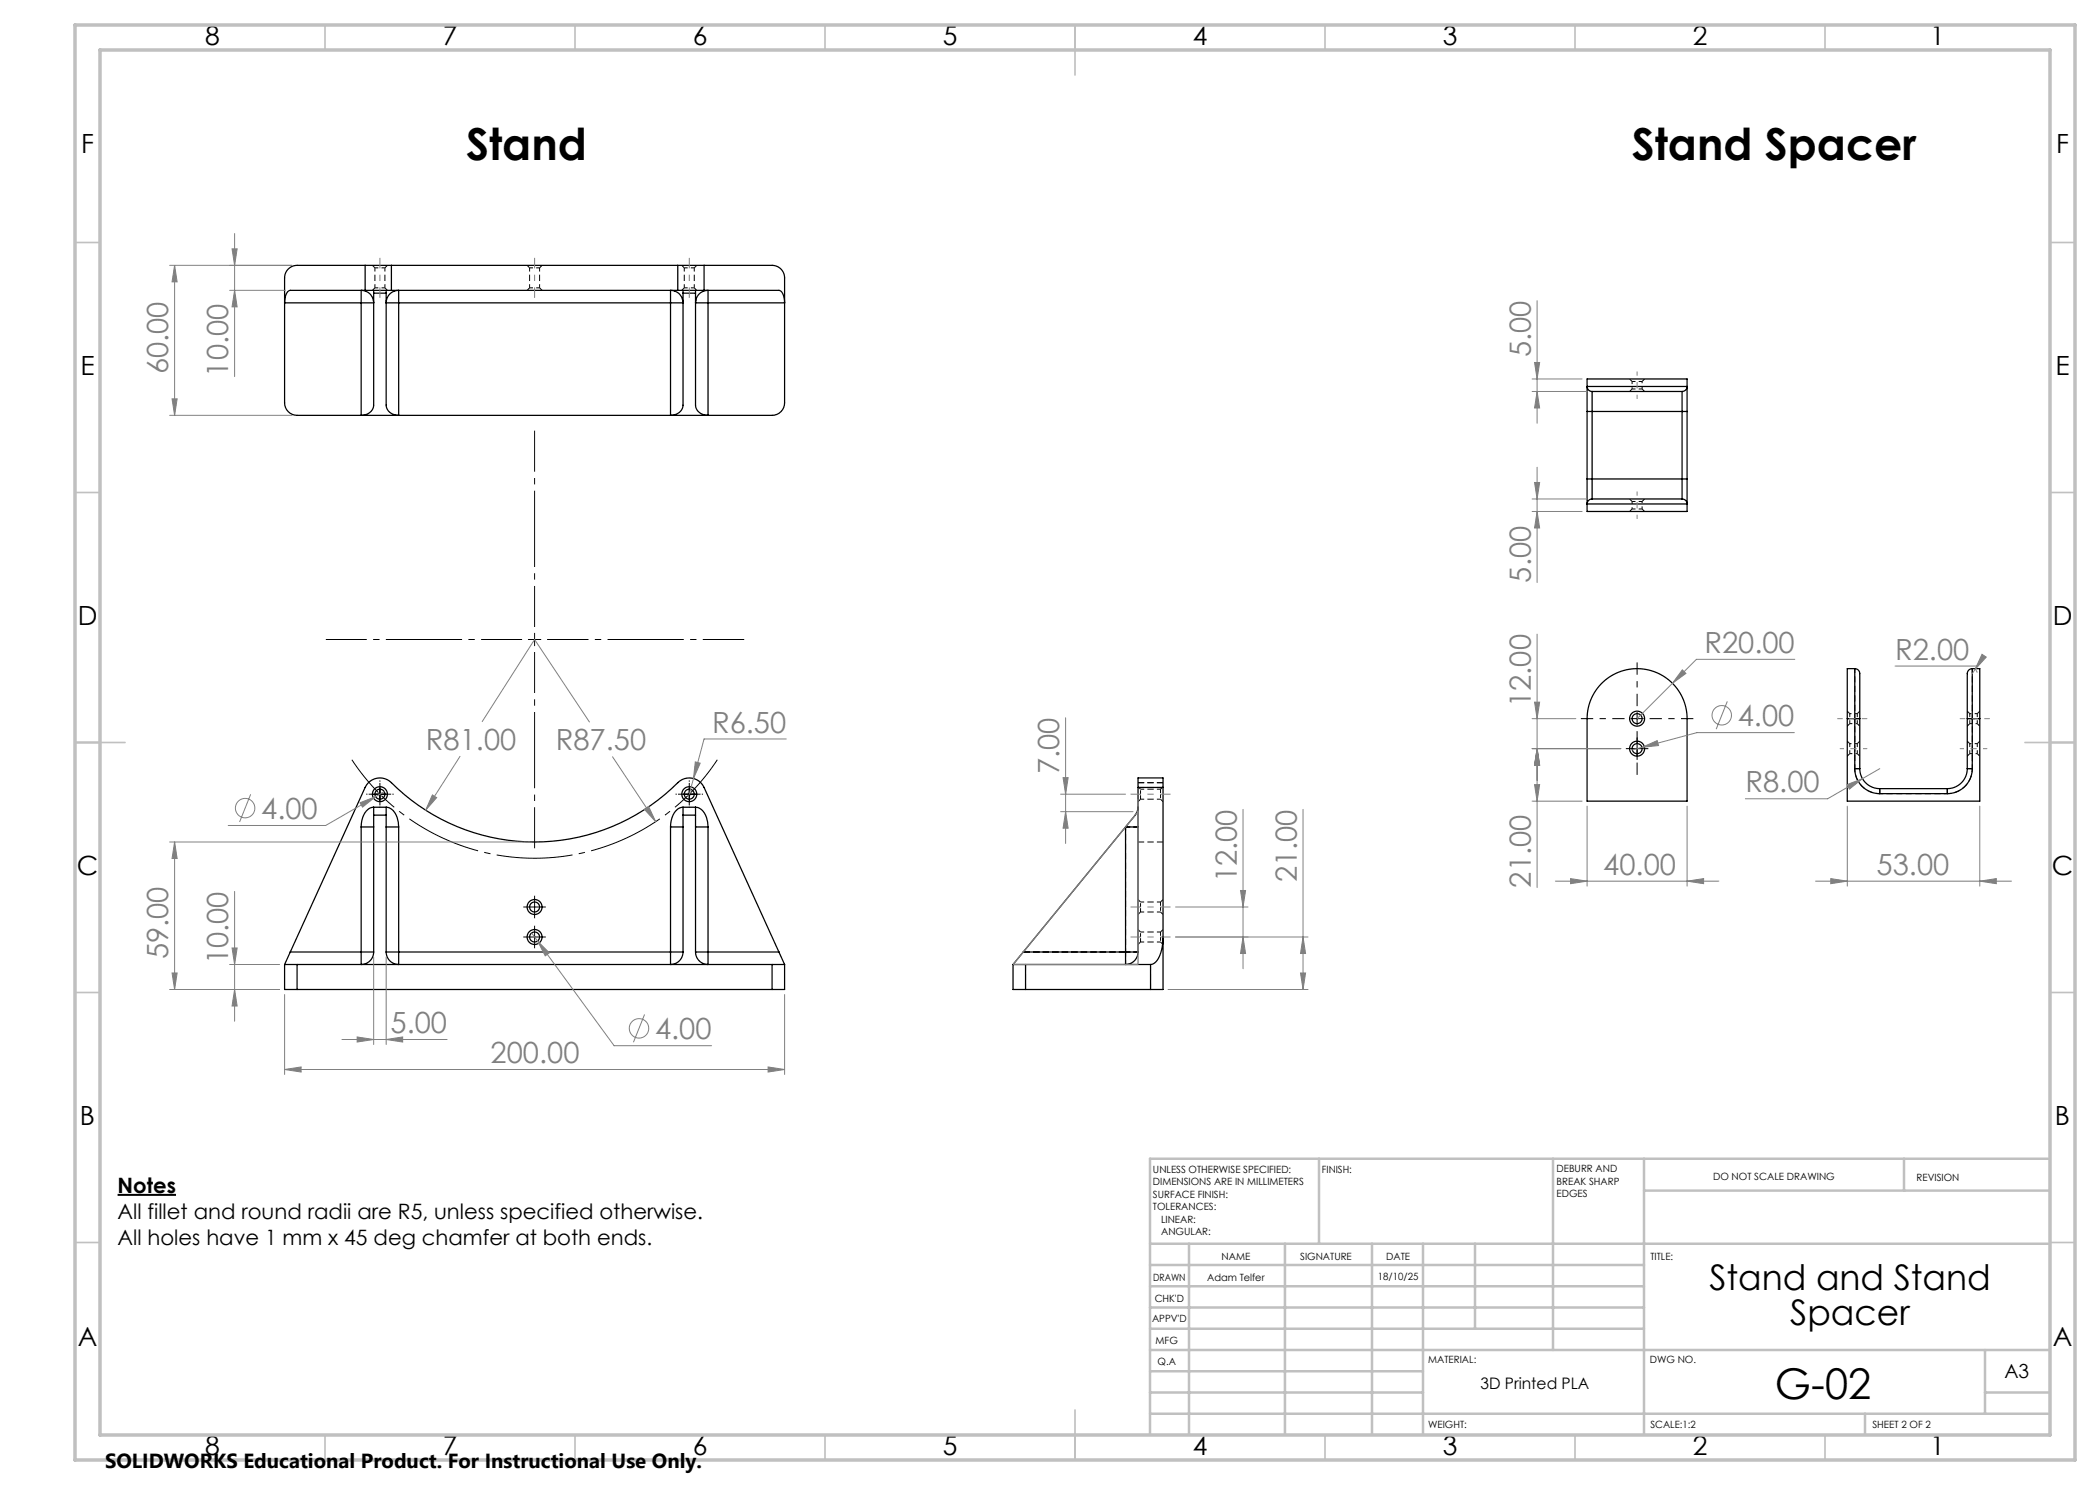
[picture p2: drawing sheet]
<svg xmlns="http://www.w3.org/2000/svg" width="420mm" height="297mm" viewBox="0 0 420 297" stroke-linecap="round" stroke-linejoin="round" font-family="sans-serif">
<g fill="none" stroke="#000" stroke-width=".25">
<path d="M72.2 58.1a2.41 2.41 0 0 1 2.5 2.5h-2.5zM73 58.1h5.3M73 53.1h5.3M73 53.1h-13.6a2.5 2.5 0 0 0-2.5 2.5v25a2.5 2.5 0 0 0 2.5 2.5h95a2.5 2.5 0 0 0 2.5-2.5v-25a2.5 2.5 0 0 0-2.5-2.5h-13.6M73 58.1h-14.9a1.97 1.97 0 0 0-1.2 2v.5h15.3M73 53.1v5M74.7 58.1v.5M74.7 58.6v22.4a2.31 2.31 0 0 1-2.5 2.1v-22.5M74.7 58.6h2.5M77.2 58.1v.5M77.2 58.6v22.4a2.31 2.31 0 0 0 2.5 2.1v-22.5M78.3 58.1h57.3"/>
<path d="M78.3 53.1h57.3M78.3 53.1v5M134.1 58.1a2.41 2.41 0 0 1 2.5 2.5h-2.5zM135.6 58.1h5.2M135.6 53.1h5.2M135.6 53.1v5M136.6 58.1v.5M136.6 58.6v22.4a2.31 2.31 0 0 1-2.5 2.1v-22.5M136.6 58.6h2.5M139.1 58.1v.5M139.1 58.6v22.4a2.31 2.31 0 0 0 2.5 2.1v-22.5M139.9 58.7l.8-.5 .9-.1v2.5h-2.5l.2-1z"/>
<path d="M140.8 58.1h15a1.97 1.97 0 0 1 1.1 2v.5h-15.3M140.8 53.1v5M77.3 60.1a2.37 2.37 0 0 1 2.4-2v2.5M77.3 60.1l-.1 .5h2.5M79.7 60.6h54.4M317.4 77.3h20M317.4 77.3v-1.5h20v1.5M317.4 77.3a1 1 0 0 0 1 1M317.4 77.3v5M318.4 78.3h18M318.4 78.3v4M336.4 78.3v4"/>
<path d="M337.4 77.3a1 1 0 0 1-1 1M337.4 77.3v5M317.4 82.3h1M317.4 95.8h1M317.4 95.8v5M317.4 82.3v13.5M318.4 99.8h18M318.4 99.8a1 1 0 0 0-1 1M318.4 95.8v4M318.4 82.3h18M318.4 95.8h18M318.4 82.3v13.5"/>
<path d="M336.4 99.8a1 1 0 0 1 1 1M336.4 82.3h1M336.4 95.8v4M336.4 95.8h1M336.4 82.3v13.5M337.4 95.8v5M337.4 82.3v13.5M317.4 100.8h20M317.4 100.8v1.5h20v-1.5M320.2 136.9a10 10 0 0 1 10.9-2.5 10 10 0 0 1 6.3 9.3v16.5h-20v-16.5a10 10 0 0 1 2.8-6.8zM371 133.7a1.37 1.37 0 0 1 1 1.8v8.2M371 133.7h-1.5v10"/>
<path d="M371 133.7v10M394.5 133.7a1.37 1.37 0 0 0-1 1.8v8.2M394.5 133.7h1.5v10M394.5 133.7v10M227.6 157.5v-1.9h5v1.9M227.6 157.5v32.9M227.6 157.5h5M232.6 157.5v40.4h-2.5M369.5 143.7v16.5h26.5v-16.5M369.5 143.7h1.5M371 153.7a5 5 0 0 0 5 5M371 153.7h1"/>
<path d="M371 143.7h1M371 143.7v10M372 153.7a4 4 0 0 0 4 4M372 143.7v10M376 157.7v1M376 158.7h13.5M376 157.7h13.5M389.5 157.7v1M393.5 153.7a4 4 0 0 1-4 4M393.5 153.7h1M393.5 143.7h1M393.5 143.7v10"/>
<path d="M394.5 153.7a5 5 0 0 1-5 5M394.5 143.7h1.5M394.5 143.7v10M72.2 165.4h2.5M72.2 165.4v25M74.7 161.4a2.55 2.55 0 0 0-2.2 2.1l-.3 1.9M74.7 161.4v1.6M74.7 163h2.5M74.7 163v27.4M74.7 161.4h2.5M77.2 165.4h2.5M77.2 161.4a2.55 2.55 0 0 1 2.2 2.1l.3 1.9"/>
<path d="M77.2 161.4v1.6M77.2 163v27.4M79.7 165.4v25M134.1 165.4h2.5M134.1 165.4v25M136.6 161.4a2.55 2.55 0 0 0-2.2 2.1l-.3 1.9M136.6 161.4v1.6M136.6 163v27.4M136.6 163h2.5M136.6 161.4h2.5M139.1 165.4h2.5M139.1 161.4v1.6"/>
<path d="M139.1 161.4a2.55 2.55 0 0 1 2.2 2.1l.3 1.9M139.1 163v27.4M141.6 165.4v25M227.6 165.4h-2.5v25M227.6 161.4l-.1 .9-.5 .7-22.3 27.4M56.9 192.9v5h2.5M56.9 192.9h2.5M58.1 190.4l-1.2 2.5M58.1 190.4l14.9-32.9a3.2 3.2 0 0 1 5.3-1 40.6 40.6 0 0 0 57.7-.3 3.3 3.3 0 0 1 4.8 1.3l15 32.9M58.1 190.4h14.1M59.4 192.9h95M59.4 192.9v5"/>
<path d="M59.4 197.9h95M72.2 190.4v2.5a2.41 2.41 0 0 0 2.5-2.5M72.2 190.4h2.5M77.2 190.4a2.42 2.42 0 0 0 2.5 2.5v-2.5M77.2 190.4h2.5M79.7 190.4h54.4M134.1 190.4v2.5a2.41 2.41 0 0 0 2.5-2.5M134.1 190.4h2.5M139.1 190.4a2.42 2.42 0 0 0 2.5 2.5v-2.5M139.1 190.4h2.5M141.6 190.4h14.2M154.4 192.9h2.5"/>
<path d="M154.4 192.9v5M155.8 190.4l1.1 2.5M156.9 192.9v5h-2.5M202.6 192.9h2.5M202.6 192.9v5h2.5M204.7 190.4l-2.1 2.5M204.7 190.4h20.4M205.1 192.9h25M205.1 197.9h25M205.1 192.9v5M225.1 190.4v2.5a2.41 2.41 0 0 0 2.5-2.5M225.1 190.4h2.5"/>
<path d="M230.1 192.9v5M232.6 187.4a7.2 7.2 0 0 1-1.6 5.1l-.9 .4"/>
<circle cx="76" cy="158.8" r="1.5"/>
<circle cx="76" cy="158.8" r="1"/>
<circle cx="137.9" cy="158.8" r="1"/>
<circle cx="137.9" cy="158.8" r="1.5"/>
<circle cx="327.4" cy="143.7" r="1.5"/>
<circle cx="327.4" cy="149.7" r="1.5"/>
<circle cx="327.4" cy="149.7" r="1"/>
<circle cx="327.4" cy="143.7" r="1"/>
<circle cx="106.9" cy="181.4" r="1.5"/>
<circle cx="106.9" cy="187.4" r="1.5"/>
<circle cx="106.9" cy="187.4" r="1"/>
<circle cx="106.9" cy="181.4" r="1"/>
</g>
<path d="M78.8 58.2v.1M140.7 58.3v-.1M227.6 156.5h5M227.6 157.5h5M227.6 168.4h5M205.1 197.9v-5M230.1 192.9v5" fill="none" stroke="#000" stroke-width=".2" stroke-dasharray="1.3 .6" stroke-linecap="butt"/>
<g fill="none" stroke="#000" stroke-width=".2" stroke-dasharray="1.3 .6" stroke-dashoffset=".5" stroke-linecap="butt">
<path d="M75 53.6v4M77 57.6v-4M105.9 53.6v4M107.9 57.6v-4M136.9 53.6v4M138.9 57.6v-4M228.1 158.8v-1M228.1 159.8v-1M228.1 159.8h4M232.1 158.8v1M232.1 157.8v1M232.1 157.8h-4"/>
<path d="M371 153.7a5 5 0 0 0 5 5M372 143.7h-1M372 153.7h-1M376 158.7v-1M389.5 158.7a5 5 0 0 0 5-5M389.5 158.7v-1M394.5 143.7h-1M394.5 153.7h-1M225.1 165.4v25M225.1 190.4v-25M228.1 181.4v-1M228.1 182.4v-1"/>
<path d="M228.1 187.4v-1M228.1 188.4v-1M228.1 182.4h4M228.1 188.4h4M232.1 181.4v1M232.1 180.4v1M232.1 187.4v1M232.1 186.4v1M232.1 180.4h-4M232.1 186.4h-4"/>
</g>
<path d="M227.6 165.4h-2.5M225.1 192.9v-2.5M225.1 190.4v2.5M227.6 190.4h-2.5" fill="none" stroke="#000" stroke-width=".2" stroke-dasharray="1.3 .6" stroke-dashoffset=".3" stroke-linecap="butt"/>
<path d="M204.7 190.4h20.4M225.1 190.4h-20.4" fill="none" stroke="#000" stroke-width=".2" stroke-dasharray="1.3 .6" stroke-dashoffset="-.1" stroke-linecap="butt"/>
<g fill="none" stroke="#000" stroke-width=".2" stroke-dasharray="1.3 .6" stroke-dashoffset=".4" stroke-linecap="butt">
<path d="M74.5 53.1l.5 .5M75 57.6l-.5 .5M77 53.6l.5-.5M77.5 58.1l-.5-.5M105.4 53.1l.5 .5M105.9 57.6l-.5 .5M107.9 53.6l.5-.5M108.4 58.1l-.5-.5M136.4 53.1l.5 .5M136.9 57.6l-.5 .5M138.9 53.6l.5-.5M139.4 58.1l-.5-.5"/>
<path d="M325.9 75.8l.5 .5M326.4 77.8l-.5 .5M328.4 76.3l.5-.5M328.9 78.3l-.5-.5M325.9 99.8l.5 .5M326.4 101.8l-.5 .5M328.4 100.3l.5-.5M328.9 102.3l-.5-.5M371 133.7v10M228.1 157.8l-.5-.5M232.1 159.8l.5 .5M232.6 157.3l-.5 .5"/>
<path d="M369.5 145.2l.5-.5M369.5 151.2l.5-.5M370 142.7l-.5-.5M370 148.7l-.5-.5M371 143.7v10M371.5 150.7l.5 .5M371.5 144.7l.5 .5M372 148.2l-.5 .5M372 142.2l-.5 .5M393.5 145.2l.5-.5M393.5 151.2l.5-.5M394 142.7l-.5-.5"/>
<path d="M394 148.7l-.5-.5M394.5 153.7v-10M394.5 143.7v-10M395.5 144.7l.5 .5M395.5 150.7l.5 .5M396 142.2l-.5 .5M396 148.2l-.5 .5M227.6 160.3l.5-.5M232.6 179.9l-.5 .5M227.6 182.9l.5-.5M227.6 188.9l.5-.5M228.1 180.4l-.5-.5"/>
<path d="M228.1 186.4l-.5-.5M232.1 182.4l.5 .5M232.1 188.4l.5 .5M232.6 185.9l-.5 .5"/>
</g>
<g fill="none" stroke="#000" stroke-width=".2" stroke-dasharray="1.3 .6" stroke-dashoffset=".6" stroke-linecap="butt">
<path d="M75 53.6h2M77 57.6h-2M105.9 53.6h2M107.9 57.6h-2M136.9 53.6h2M138.9 57.6h-2M326.4 76.3h2M328.4 77.8h-2M326.4 100.3h2M328.4 101.8h-2M370 144.7v-2M370 150.7v-2"/>
<path d="M371.5 148.7v2M371.5 142.7v2M376 158.7h13.5M394 144.7v-2M394 150.7v-2M395.5 142.7v2M395.5 148.7v2"/>
</g>
<g fill="none" stroke="#000" stroke-width=".2" stroke-dasharray="1.3 .6" stroke-dashoffset=".8" stroke-linecap="butt">
<path d="M326.4 76.3v1.5M328.4 77.8v-1.5M326.4 100.3v1.5M328.4 101.8v-1.5M369.5 143.7h1.5M370 150.7h1.5M370 144.7h1.5M371.5 148.7h-1.5M371.5 142.7h-1.5M394 144.7h1.5M394 150.7h1.5M394.5 143.7h1.5"/>
<path d="M395.5 142.7h-1.5M395.5 148.7h-1.5"/>
</g>
<g fill="none" stroke="#808080" stroke-width=".2">
<path d="M33.9 53.1h24.5M34.9 53.1l.5 3.3h-1zM34.9 53.1v30M45.9 58.1h11.2M46.4 49.8h1l-.5 3.3zM46.9 58.1l.5 3.3h-1zM46.9 46.7v28.6M34.4 79.8h1l-.5 3.3zM306.4 75.8h10M306.4 78.3h11M306.9 72.5h1l-.5 3.3zM307.4 60.1v24.5"/>
<path d="M307.4 78.3l.5 3.3h-1zM33.9 83.1h24.5M306.4 99.8h11M306.9 96.5h1l-.5 3.3zM307.4 93.4v23.1M306.4 102.3h10M307.4 102.3l.5 3.3h-1zM307.4 126.8v50.7M336.5 134l.7 .7-2.7 2zM359 131.9h-19.7l-11.9 11.8M379 133.2h16.5l-.5 .7M395 133.9l-.5 .8"/>
<path d="M395.2 134l.2 .5M396.4 130.9l.8 .5-2.2 2.5zM50.1 158.8l-2.2 5.6M75.1 159.3l-10 5.8h-19.5M76.8 158.3l-1.7 1M86.5 159l.8 .5-2.2 2.5zM92 151.3l-6.9 10.7M96.4 144.3l10.5-16.4 11 16.5M122.5 151.4l8.6 12.9M139.1 152.4l.9 .2-1.3 3.1zM157.3 147.8h-16.5l-2.9 11M212.1 158.8h13"/>
<path d="M212.6 155.5h1l-.5 3.3zM213.1 143.5v25.2M306.4 149.7h17.8M306.4 143.7h8.8M306.9 156.9h1l-.5 3.3zM306.9 140.4h1l-.5 3.3zM307.4 149.7l.5 3.3h-1zM328.4 149.5l3-1.4 .3 1zM345.5 140.3l-2.3 5.5M358.9 146.5h-19.5l-12.9 3.5M369.4 156.9l3.1-1.2-2.6 2.1zM372.5 155.7l-7 4.1h-16.4"/>
<path d="M376 153.7l-3.5 2M33.9 168.4h72M34.9 168.4v29.5M34.9 168.4l.5 3.3h-1zM46.9 178.3v26M72 160.5l3.1-1.2-2.6 2.1zM128.9 161.9l.8-.6 1.4 3zM212.1 162.3h14.5M213.1 162.3l.5 3.3h-1zM248.1 178.1h1l-.5 3.3zM248.6 161.9v31.9M260.6 161.9v36"/>
<path d="M306.4 160.2h10M311.1 176.2h32.7M314.1 175.7l3.3 .5-3.3 .5zM317.4 161.2v16M337.4 176.2l3.3-.5v1zM337.4 161.2v16M363.1 176.2h39.2M366.2 175.7l3.3 .5-3.3 .5zM369.5 161.2v16M396 176.2l3.3-.5v1zM396 161.2v16M33.9 197.9h22"/>
<path d="M34.4 194.6h1l-.5 3.3zM45.9 192.9h10M46.4 189.6h1l-.5 3.3zM46.9 197.9l.5 3.3h-1zM56.9 198.9v16M74.7 191.4v17.5M77.2 191.4v17.5M106.3 186.6l1.2 1.6M107.5 188.2l2.4 2.4-.9 .6zM107.5 188.2l15.3 20.9h19.5M156.9 198.9v16M233.6 197.9h28"/>
<path d="M235.1 187.4h26.5M235.1 181.4h14.5M248.6 187.4l.5 3.3h-1zM260.1 194.6h1l-.5 3.3zM260.6 187.4l.5 3.3h-1zM56.9 213.9l3.3-.5v1zM56.9 213.9h100M68.4 207.9h21M71.4 207.4l3.3 .5-3.3 .5zM77.2 207.9l3.3-.5v1zM128.9 202.9l-2.2 5.6M153.6 213.4l3.3 .5-3.3 .5z"/>
<circle cx="344.4" cy="143.1" r="1.94"/>
<circle cx="49" cy="161.6" r="1.94"/>
<circle cx="127.8" cy="205.7" r="1.94"/>
</g>
<path d="M23.5 239h11.7" fill="none" stroke="#000" stroke-width=".4"/>
<path d="M70.4 152a43.7 43.7 0 0 0 73.1 0" fill="none" stroke="#000" stroke-width=".2" stroke-dasharray="15.2 1.3 1.3 1.3" stroke-dashoffset="2.5" stroke-linecap="butt"/>
<path d="M75.5 158.8h1M75.6 158.5l.7 .7M76 158.3v1M76.3 158.5l-.7 .7M137.4 158.8h1M137.5 158.5l.7 .7M137.9 158.3v1M138.2 158.5l-.7 .7" fill="none" stroke="#c0c0c0" stroke-width=".2"/>
<g fill="none" stroke="#000" stroke-width=".2" stroke-dasharray="15.2 1.3 1.3 1.3" stroke-linecap="butt">
<path d="M73.5 158.8h-.3M74.7 158.8h-1M76 157.6v-1M76 156.3v-.2M77.2 158.8h1M78.5 158.8h.2M135.4 158.8h-.3M136.6 158.8h-1M137.9 157.6v-1M137.9 156.3v-.2M139.1 158.8h1M140.4 158.8h.2"/>
<path d="M326.2 149.7h-1M327.4 148.5v-1M327.4 151v1M328.7 149.7h1M76 160.1v1M76 161.3v.3M137.9 160.1v1M137.9 161.3v.3M105.7 187.4h-1M105.7 181.4h-1M106.9 186.2v-1M106.9 188.7v1"/>
<path d="M106.9 180.2v-1M106.9 182.7v1M108.2 187.4h1M108.2 181.4h1"/>
</g>
<path d="M104.4 127.9h-39.2M106.9 125.4v-39.3M106.9 130.4v39.3M109.4 127.9h39.4" fill="none" stroke="#000" stroke-width=".2" stroke-dasharray="15.2 1.3 1.3 1.3" stroke-dashoffset="7" stroke-linecap="butt"/>
<path d="M324.9 143.7h-8.7M327.4 141.2v-8.7M327.4 146.2v8.8M329.9 143.7h8.8" fill="none" stroke="#000" stroke-width=".2" stroke-dasharray="15.2 1.3 1.3 1.3" stroke-dashoffset="12.8" stroke-linecap="butt"/>
<path d="M327.4 79.8v-5.5M327.4 103.8v-5.5M368 149.7h5.5M392 149.7h5.5" fill="none" stroke="#808080" stroke-width=".2" stroke-dasharray="15.2 1.3 1.3 1.3" stroke-dashoffset="14.4" stroke-linecap="butt"/>
<path d="M367.5 143.7h6M392 143.7h6" fill="none" stroke="#808080" stroke-width=".2" stroke-dasharray="15.2 1.3 1.3 1.3" stroke-dashoffset="14.1" stroke-linecap="butt"/>
<path d="M76 59.6v-8M106.9 59.6v-8M137.9 59.6v-8M226.1 158.8h8M226.1 181.4h8M226.1 187.4h8" fill="none" stroke="#808080" stroke-width=".2" stroke-dasharray="15.2 1.3 1.3 1.3" stroke-dashoffset="13.1" stroke-linecap="butt"/>
<path d="M227.6 159.8v33.1h-25l25-30.6" fill="none" stroke="#808080" stroke-width=".25"/>
<g fill="none" stroke="#000" stroke-width=".2">
<path d="M105.7 127.9h2.5M106.9 126.7v2.5M74.7 158.8h2.5M76 157.6v2.5M136.6 158.8h2.5M137.9 157.6v2.5M326.2 149.7h2.5M326.2 143.7h2.5M327.4 142.5v2.5M327.4 148.5v2.5M105.7 187.4h2.5M105.7 181.4h2.5"/>
<path d="M106.9 180.2v2.5M106.9 186.2v2.5"/>
</g>
<g fill="none" stroke="#c0c0c0" stroke-width=".35">
<path d="M65 5v5M115 5v5M165 5v5M215 5v10M265 5v5M315 5v5M365 5v5M15 48.5h5M410 48.5h5M15 98.5h5M410 98.5h5M15 148.5h10"/>
<path d="M405 148.5h10M15 198.5h5M410 198.5h5M15 248.5h5M410 248.5h5M65 287v5M115 287v5M165 287v5M215 282v10M265 287v5M315 287v5M365 287v5"/>
</g>
<g fill="none" stroke="#c0c0c0" stroke-width=".5">
<path d="M263.8 231.8v17M310.6 231.8v38.2M328.8 231.8v55.2M328.8 238.1h81.2M380.8 231.8v6.3M410 231.8h-180v55.2M230 248.8h180M230 257.3h98.8M230 253h98.8M237.8 248.8v38.2M257 248.8v38.2M274.4 248.8v38.2"/>
<path d="M284.6 248.8v38.2M295 248.8v17M230 265.8h98.8M230 261.5h98.8M230 278.5h54.6M230 274.3h54.6M230 270h180M397 278.5h13M397 270v12.8M230 282.8h180M373 282.8v4.2"/>
</g>
<path d="M15 5h400v287h-400zM20 10h390v277h-390z" fill="none" stroke="#c0c0c0" stroke-width=".7"/>
<g fill="#808080">
<path d="M128.9 161.9l.8-.6 1.4 3z"/>
<path d="M72 160.5l.5 .9 2.6-2.1zM107.5 188.2l1.5 3 .9-.6zM86.5 159l-1.4 3 2.2-2.5zM71.4 207.4l3.3 .5-3.3 .5zM77.2 207.9l3.3-.5v1zM139.1 152.4l-.4 3.3 1.3-3.1zM56.9 213.9l3.3-.5v1zM153.6 213.4l3.3 .5-3.3 .5zM314.1 175.7l3.3 .5-3.3 .5zM337.4 176.2l3.3-.5v1zM336.5 134l-2 2.7 2.7-2zM328.4 149.5l3.3-.4-.3-1zM396.4 130.9l-1.4 3 2.2-2.5zM369.4 156.9l.5 .9 2.6-2.1z"/>
<path d="M213.1 162.3l.5 3.3h-1zM212.6 155.5h1l-.5 3.3zM260.1 194.6h1l-.5 3.3zM260.6 187.4l.5 3.3h-1z"/>
<path d="M34.4 194.6h1l-.5 3.3zM34.9 168.4l.5 3.3h-1z"/>
<path d="M46.4 189.6h1l-.5 3.3zM46.9 197.9l.5 3.3h-1zM248.1 178.1h1l-.5 3.3zM248.6 187.4l.5 3.3h-1zM307.4 149.7l.5 3.3h-1zM306.9 156.9h1l-.5 3.3zM306.9 140.4h1l-.5 3.3zM307.4 149.7l.5 3.3h-1zM306.9 96.5h1l-.5 3.3zM307.4 102.3l.5 3.3h-1z"/>
<path d="M306.9 72.5h1l-.5 3.3zM307.4 78.3l.5 3.3h-1z"/>
<path d="M366.2 175.7l3.3 .5-3.3 .5zM396 176.2l3.3-.5v1z"/>
<path d="M46.9 58.1l.5 3.3h-1zM46.4 49.8h1l-.5 3.3z"/>
<path d="M34.9 53.1l.5 3.3h-1zM34.4 79.8h1l-.5 3.3z"/>
</g>
<g font-size="8.8">
<text x="93.2" y="32">Stand</text>
<text x="326.4" y="32">Stand Spacer</text>
</g>
<text font-size="8.5" x="355" y="279.7">G-02</text>
<g font-size="7.1">
<text x="341.9" y="258">Stand and Stand</text>
<text x="358" y="265.1">Spacer</text>
</g>
<g font-size="5.8" fill="#808080">
<text x="306.2" y="71.5" transform="rotate(-90 306.2 71.5)">5.00</text>
<text x="33.7" y="74.8" transform="rotate(-90 33.7 74.8)">60.00</text>
<text x="45.7" y="75.3" transform="rotate(-90 45.7 75.3)">10.00</text>
<text x="306.2" y="116.5" transform="rotate(-90 306.2 116.5)">5.00</text>
<text x="340.9" y="130.6">R20.00</text>
<text x="379" y="131.9">R2.00</text>
<text x="306.2" y="141.4" transform="rotate(-90 306.2 141.4)">12.00</text>
<text x="142.4" y="146.5">R6.50</text>
<text x="347.6" y="145.2">4.00</text>
<text x="85.2" y="150">R81.00</text>
<text x="111.2" y="150.1">R87.50</text>
<text x="211.9" y="154.9" transform="rotate(-90 211.9 154.9)">7.00</text>
<text x="349.1" y="158.5">R8.00</text>
<text x="52.2" y="163.8">4.00</text>
<text x="247.3" y="176.4" transform="rotate(-90 247.3 176.4)">12.00</text>
<text x="259.3" y="176.4" transform="rotate(-90 259.3 176.4)">21.00</text>
<text x="306.2" y="177.5" transform="rotate(-90 306.2 177.5)">21.00</text>
<text x="320.7" y="175">40.00</text>
<text x="375.3" y="175">53.00</text>
<text x="33.7" y="191.9" transform="rotate(-90 33.7 191.9)">59.00</text>
<text x="45.7" y="192.8" transform="rotate(-90 45.7 192.8)">10.00</text>
<text x="78.1" y="206.6">5.00</text>
<text x="131" y="207.8">4.00</text>
<text x="98.1" y="212.6">200.00</text>
</g>
<g font-size="5.3">
<text x="41" y="8.9">8</text>
<text x="88.5" y="8.9">7</text>
<text x="138.5" y="8.9">6</text>
<text x="188.5" y="8.9">5</text>
<text x="238.5" y="8.9">4</text>
<text x="288.5" y="8.9">3</text>
<text x="338.5" y="8.9">2</text>
<text x="386" y="8.9">1</text>
<text x="16.2" y="30.7">F</text>
<text x="411.2" y="30.7">F</text>
<text x="16.1" y="74.9">E</text>
<text x="411.1" y="74.9">E</text>
<text x="15.5" y="124.9">D</text>
<text x="410.5" y="124.9">D</text>
<text x="15.4" y="174.9">C</text>
<text x="410.4" y="174.9">C</text>
<text x="16" y="224.9">B</text>
<text x="411" y="224.9">B</text>
<text x="15.5" y="269.2">A</text>
<text x="410.5" y="269.2">A</text>
<text x="41" y="290.9">8</text>
<text x="88.5" y="290.9">7</text>
<text x="138.5" y="290.9">6</text>
<text x="188.5" y="290.9">5</text>
<text x="238.5" y="290.9">4</text>
<text x="288.5" y="290.9">3</text>
<text x="338.5" y="290.9">2</text>
<text x="386" y="290.9">1</text>
</g>
<g font-size="4.2">
<text x="23.5" y="238.5">Notes</text>
<text x="23.5" y="243.7">All fillet and round radii are R5, unless specified otherwise.</text>
<text x="23.5" y="249">All holes have 1 mm x 45 deg chamfer at both ends.</text>
</g>
<text font-size="4.1" x="21" y="293.7">SOLIDWORKS Educational Product. For Instructional Use Only.</text>
<text font-size="3.9" x="400.9" y="275.5">A3</text>
<text font-size="3.2" x="296.1" y="277.9">3D Printed PLA</text>
<g font-size="2">
<text x="230.6" y="234.6">UNLESS OTHERWISE SPECIFIED:</text>
<text x="230.6" y="237.1">DIMENSIONS ARE IN MILLIMETERS</text>
<text x="230.6" y="239.6">SURFACE FINISH:</text>
<text x="264.4" y="234.6">FINISH:</text>
<text x="311.3" y="234.5">DEBURR AND</text>
<text x="311.3" y="237">BREAK SHARP</text>
<text x="311.3" y="239.5">EDGES</text>
<text x="342.6" y="236">DO NOT SCALE DRAWING</text>
<text x="383.3" y="236.2">REVISION</text>
<text x="230.6" y="242.1">TOLERANCES:</text>
<text x="232.2" y="244.6">LINEAR:</text>
<text x="232.2" y="247.1">ANGULAR:</text>
<text x="244.3" y="252">NAME</text>
<text x="260" y="251.9">SIGNATURE</text>
<text x="277.2" y="251.9">DATE</text>
<text x="330.1" y="251.9">TITLE:</text>
<text x="230.6" y="256.1">DRAWN</text>
<text x="241.4" y="256.1">Adam Telfer</text>
<text x="275.6" y="255.9">18/10/25</text>
<text x="230.9" y="260.3">CHK'D</text>
<text x="230.4" y="264.4">APPV'D</text>
<text x="231.1" y="268.8">MFG</text>
<text x="231.5" y="273">Q.A</text>
<text x="285.6" y="272.5">MATERIAL:</text>
<text x="330" y="272.5">DWG NO.</text>
<text x="285.6" y="285.5">WEIGHT:</text>
<text x="330.1" y="285.6">SCALE:1:2</text>
<text x="374.5" y="285.6">SHEET 2 OF 2</text>
</g>
</svg>
